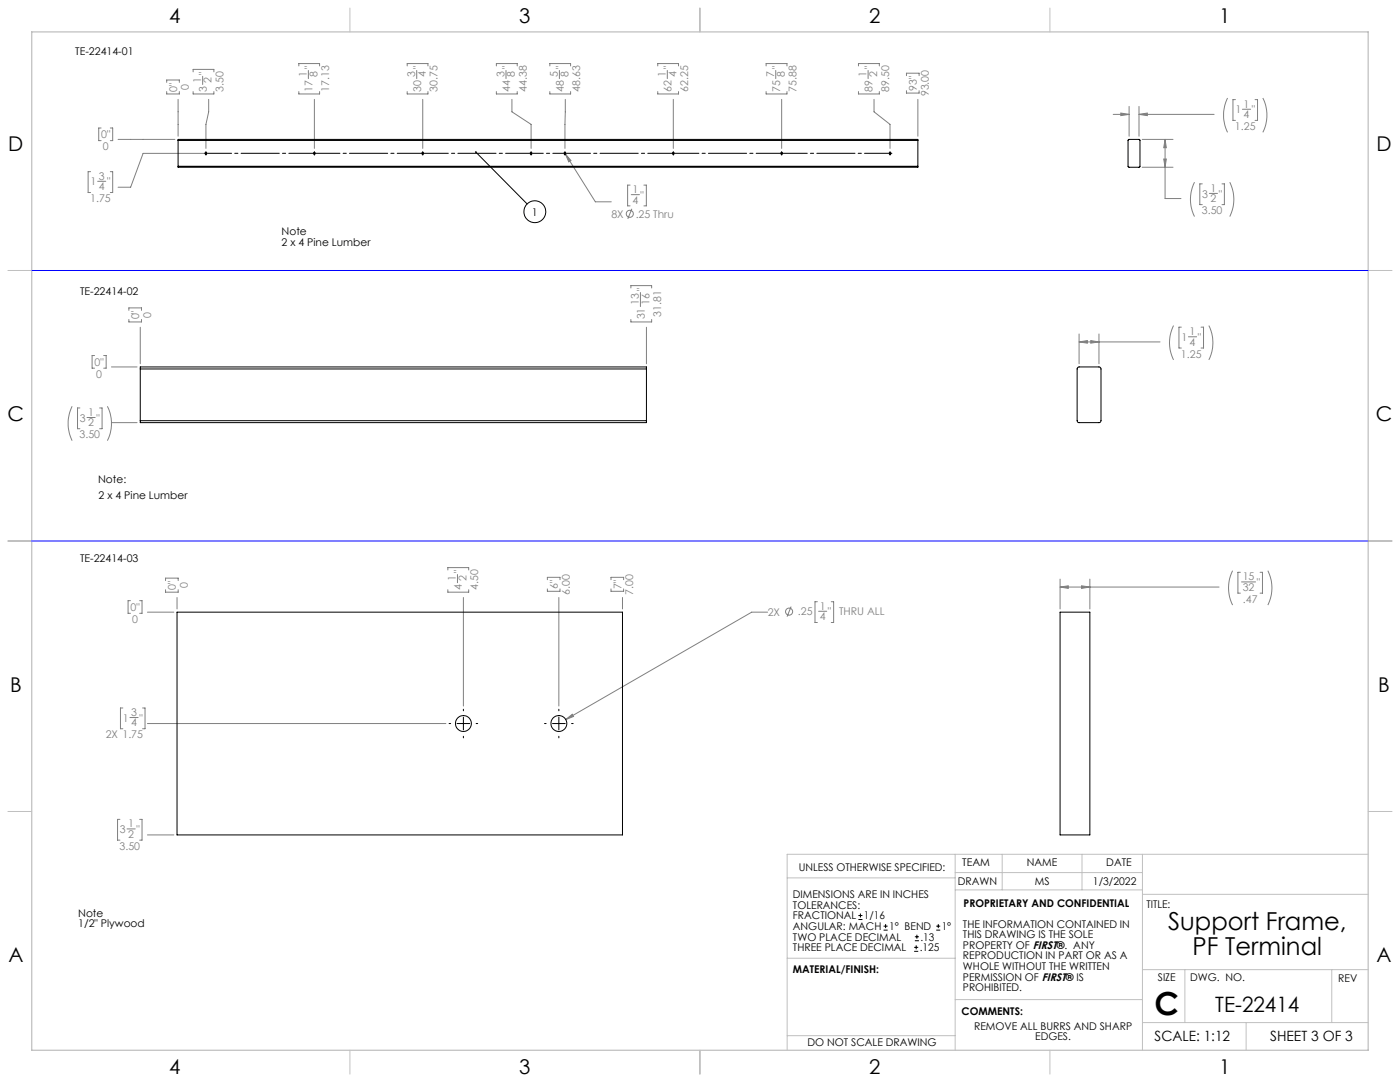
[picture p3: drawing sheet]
<svg xmlns="http://www.w3.org/2000/svg" width="559mm" height="432mm" viewBox="0 0 559 432" stroke-linecap="round" stroke-linejoin="round" font-family="sans-serif">
<g fill="none" stroke="#c0c0c0" stroke-width=".4">
<path d="M139.7 3.2v9.5M279.4 3.2v9.5M419.1 3.2v9.5M3.1 107.9h9.6M546.1 107.9h9.5M3.1 215.9h9.6M546.1 215.9h9.5M3.1 323.8h9.6M546.1 323.8h9.5M314.2 350.3h67M381.2 340.9v78.2M381.2 355.1h74.8"/>
<path d="M381.2 348.2h74.8M400 340.9v14.2M431.9 340.9v14.2M456 340.9v78.2M456 356.9h90.1M546.1 340.9h-231.9v78.2M314.2 382.4h67.2M381.2 398.9h74.8M456 387h90.1M472.9 387v21.1M531.6 387v21.1M139.7 419.1v9.6"/>
<path d="M279.4 419.1v9.6M314.2 413.3h67M419.1 419.1v9.6M456 408.1h90.1M497.4 408.1v11"/>
</g>
<path d="M12.7 12.7h533.4v406.4h-533.4z" fill="none" stroke="#c0c0c0" stroke-width=".5"/>
<g fill="none" stroke="#808080" stroke-width=".4">
<path d="M66.5 32.9v-1h5.1v1M66.5 36.5v1h5.1v-1M71.1 39.7v14.7M77.1 36.5v1h8.3v-1M77.1 28.7v-1h8.3v1M80.9 30.4v3.3M83.3 39.7v4.9l-1.1 5v9.6M119.3 36.5v1h8.3v-1M119.3 26.3v-.9h8.3v.9M123.1 28.1v3.3M125.5 39.7v19.5M162.5 36.5v1h8.3v-1"/>
<path d="M162.5 26.3v-.9h8.3v.9M166.3 28.1v3.3M168.7 39.7v19.5M198.1 36.5v1h8.3v-1M198.1 26.3v-.9h8.3v.9M202 28.1v3.3M204.3 39.7v4.9l7.7 5v9.6M219.5 36.5v1h8.3v-1M219.5 26.3v-.9h8.3v.9M223.3 28.1v3.3M225.6 39.7l-.1 19.5M262.5 36.5v1h8.3v-1"/>
<path d="M262.5 26.3v-.9h8.3v.9M266.3 28.1v3.3M268.7 39.7v19.5M305.8 36.5v1h8.3v-1M305.8 26.3v-.9h8.3v.9M309.6 28.1v3.3M312 39.7v19.5M342.7 36.5v1h8.3v-1M342.7 26.3v-.9h8.3v.9M346.5 28.1v3.3M348.9 39.7v4.9l6.3 5v9.6M361.8 30.2v-1h5.1v1"/>
<path d="M361.8 36.2v.9h5.1v-.9M366.4 39.7v14.7M490 39.1a15.5 15.5 0 0 0 0 13.7M493.1 39.8h-1v8.2h1M500.9 39.8h1v8.2h-1M504 39.1a15.2 15.2 0 0 1 0 13.7M40.4 51.1h-1v5h1M44 51.1h1v5h-1M47.1 55.6h22.7M444.3 45.6h6.4M447.4 45.1l3.3 .5-3.3 .5zM450.7 42.5v11.9"/>
<path d="M454.6 45.6l3.3-.5v1zM454.6 42.5v11.9M454.6 45.6h30M455.9 55.6h12.3M465 55.6v23.6h6.4M465 55.6l.5 3.3h-1zM495.9 43.6h3.3M36.2 68.5h-1v8.3h1M39 72.4h3.2M44 68.5h1v8.3h-1M81.7 61.2h-24.6l-5 13.5h-5M225.7 61.5l2.2 2.6-.9 .5z"/>
<path d="M225.7 61.5l11.9 19h6.4M251.5 73.9h-1v8.3h1M252 77.7h3.2M257 73.9h1v8.3h-1M455.9 66.7h12.3M464.5 63.5h1l-.5 3.2zM476.8 72.7a15.3 15.3 0 0 0 0 13.7M479.9 73.4h-1v8.3h1M482.7 77.2h3.3M487.8 73.4h.9v8.3h-.9M490.9 72.7a15.3 15.3 0 0 1 0 13.7M252.2 83.3l-1.6 4"/>
<path d="M251.8 114.9v-.9h8.3v.9M255.6 116.7v5.6M51.4 123.9v-1h5.1v1M51.4 127.5v1h5.1v-1M56 130.6v14.6M251.8 127.5v1h8.3v-1M258 130.6v14.6M430.7 136.5l3.3-.6v1zM430.7 133.3v11.9M430.7 136.5h32.3M435.4 135.9l3.2 .6-3.2 .4zM438.6 133.3v11.9"/>
<path d="M468.4 129.9a15.2 15.2 0 0 0 0 13.7M471.5 130.6h-.9v8.3h.9M474.3 134.4h3.3M479.4 130.6h1v8.3h-1M482.5 129.9a15.2 15.2 0 0 1 0 13.7M37.7 141.9h-.9v5h.9M41.4 141.9h1v5h-1M44.5 146.4h10.2M28.8 162.1a15.6 15.6 0 0 0 0 13.8M31.9 162.8h-1v8.3h1M34.7 166.6h3.3M39.8 162.8h.9v8.3h-.9"/>
<path d="M42.9 162.1a15.3 15.3 0 0 1 0 13.8M44.5 168.7h10.2M52.1 239.7h-1v5.1h1M55.7 239.7h1v5.1h-1M66.1 231.7v-1h5v1M66.1 235.3v1h5v-1M70.7 238.4v4.6M178.8 235.3v1h8.3v-1M178.8 227.5v-1h8.3v1M182.6 229.3v3.3M185 238.4v43.4M218.5 231.4v-1h5v1"/>
<path d="M218.5 235v1h5v-1M223.1 238.4v43.4M243.9 235v1h5v-1M243.9 231.4v-1h5v1M248.5 238.4v4.6M423.1 234.3l3.3-.5v1zM423.1 231.1v11.9M423.1 234.3h63.5M431.7 233.8l3.3 .5-3.3 .5zM435 231.1v11.9M492 227.8a15.3 15.3 0 0 0 0 13.7M495.1 228.4h-1v8.3h1"/>
<path d="M495.5 232.2h5.7M503 228.4h.9v8.3h-.9M506.1 227.8a15.3 15.3 0 0 1 0 13.7M58.8 244.3h10.6M306.4 244.3h-6.4l-74.2 42.9M315.8 242.1l-1.7 4M326.2 240.1h-.9v8.3h.9M326.7 243.9h3.3M331.8 240.1h.9v8.3h-.9M49 282.5h-.9v8.3h.9M51.9 286.3h3.2M56.9 282.5h1v8.3h-1"/>
<path d="M58.8 288.7h119.2M225.8 287.2l2.6-2.2 .5 .9zM47.9 327h-1v8.3h1M50.7 330.8h3.3M55.7 327h1v8.3h-1M58.8 333.2h10.6"/>
<circle cx="251.4" cy="85.3" r="1.42"/>
<circle cx="315" cy="244.1" r="1.41"/>
</g>
<g fill="none" stroke="#000" stroke-width=".4">
<path d="M81.5 61.2h.1M81.9 61.2h.6M82.2 60.5v.1M82.2 60.9v.6M82.2 61.8v.1M125.2 61.2h.6M125.5 60.5v.1M125.5 60.9v.6M125.5 61.8v.1M168.4 61.2h.7M168.7 60.5v.1M168.7 60.9v.6"/>
<path d="M168.7 61.8v.1M189.9 60.7l20.5 20.7M211.7 61.2h.6M212 60.5v.1M212 60.9v.6M212 61.8v.1M225.2 61.2h.6M225.5 60.5v.1M225.5 60.9v.6M225.5 61.8v.1M268.4 61.2h.7M268.7 60.5v.1"/>
<path d="M268.7 60.9v.6M268.7 61.8v.1M311.7 61.2h.6M312 60.5v.1M312 60.9v.6M312 61.8v.1M354.9 61.2h.7M355.2 60.5v.1M355.2 60.9v.6M355.2 61.8v.1M355.9 61.2h.1M179.2 288.7h.7"/>
<path d="M182.4 288.7h5.1M185 283v.7M185 286.2v5.1M185 293.8v.7M190 288.7h.7M217.3 288.7h.7M220.5 288.7h5.1M223.1 283v.7M223.1 286.2v5.1M223.1 293.8v.7M228.1 288.7h.7"/>
<circle cx="213.5" cy="84.5" r="4.4"/>
</g>
<path d="M124.9 61.2h-42M168.1 61.2h-42M211.4 61.2h-42M268.1 61.2h-42M311.4 61.2h-42M354.6 61.2h-41.9" fill="none" stroke="#000" stroke-width=".4" stroke-dasharray="15.2 1.3 1.3 1.3" stroke-dashoffset="5.7"/>
<path d="M224.9 61.2h-12.3" fill="none" stroke="#000" stroke-width=".4" stroke-dasharray="15.2 1.3 1.3 1.3" stroke-dashoffset="11"/>
<path d="M12.7 107.9h533.4M12.7 215.9h533.4" fill="none" stroke="#00f" stroke-width=".4"/>
<path d="M189.7 60.5a.34 .34 0 0 1 .6 0 .34 .34 0 0 1-.3 .5 .34 .34 0 0 1-.3-.5l.2 .2z" fill="#000"/>
<path d="M225.7 61.5l1.3 3.1 .9-.5zM447.4 45.1l3.3 .5-3.3 .5zM454.6 45.6l3.3-.5v1zM465 55.6l.5 3.3h-1zM464.5 63.5h1l-.5 3.2zM430.7 136.5l3.3-.6v1zM435.4 135.9l3.2 .6-3.2 .4zM225.8 287.2l3.1-1.3-.5-.9zM423.1 234.3l3.3-.5v1zM431.7 233.8l3.3 .5-3.3 .5z" fill="#808080"/>
<g fill="none" stroke="#000" stroke-width=".4">
<path d="M71.1 56.1v-.5h295.3v.5M71.1 56.1h295.3M71.1 56.1v10.3M366.4 56.1v10.3M450.3 55.8l4.4-.2 .3 .3v10.6l-.3 .2h-4.1l-.3-.2zM71.1 66.4v.3h295.3v-.3M71.1 66.4h295.3M56 147.2v-.8h202v.8M56 147.2h202M56 147.2v20.7M258 147.2v20.7M430.1 146.7l.6-.3h7.9l.8 .5 .1 21-.5 .7-8.4 .1-.7-.7v-20.9z"/>
<path d="M56 167.9v.8h202v-.8M56 167.9h202M70.7 244.3h177.8v88.9h-177.8zM423.1 244.3h11.9v88.9h-11.9zM342.6 367h1.6M342.6 365.4h1.6M343.4 364.6v1.5M352.7 371.2h1.6M352.7 369.6h1.6M353.5 368.8v1.6M364.9 379.7h1.6M364.9 378.1h1.6"/>
<path d="M365.2 375.4h1.6M365.2 373.8h1.6M365.7 377.3v1.5M366 373v1.6M373.7 371.2h1.6M373.7 369.6h1.6M374.5 368.8v1.6"/>
<circle cx="82.2" cy="61.2" r=".39"/>
<circle cx="125.5" cy="61.2" r=".39"/>
<circle cx="168.7" cy="61.2" r=".4"/>
<circle cx="212" cy="61.2" r=".4"/>
<circle cx="225.5" cy="61.2" r=".39"/>
<circle cx="268.7" cy="61.2" r=".4"/>
<circle cx="312" cy="61.2" r=".4"/>
<circle cx="355.3" cy="61.2" r=".39"/>
<circle cx="185" cy="288.7" r="3.2"/>
<circle cx="223.1" cy="288.7" r="3.2"/>
</g>
<text font-size="12.7" x="460.9" y="405.2">C</text>
<g font-size="9.9">
<text x="466.2" y="371.2">Support Frame,</text>
<text x="476" y="381.1">PF Terminal</text>
</g>
<text font-size="8.5" x="485.1" y="404">TE-22414</text>
<g font-size="8.1">
<text x="67.6" y="9.3">4</text>
<text x="207.3" y="9.3">3</text>
<text x="347" y="9.3">2</text>
<text x="486.7" y="9.3">1</text>
<text x="3.3" y="60.1">D</text>
<text x="549.4" y="60.1">D</text>
<text x="3" y="168">C</text>
<text x="549.1" y="168">C</text>
<text x="4" y="276">B</text>
<text x="550.1" y="276">B</text>
<text x="3.3" y="383.9">A</text>
<text x="549.4" y="383.9">A</text>
<text x="67.6" y="428.4">4</text>
<text x="207.3" y="428.4">3</text>
<text x="347" y="428.4">2</text>
<text x="486.7" y="428.4">1</text>
</g>
<g font-size="5.6">
<text x="460.9" y="415.2">SCALE: 1:12</text>
<text x="507" y="415.2">SHEET 3 OF 3</text>
</g>
<g font-size="4.2">
<text x="30" y="21.9">TE-22414-01</text>
<text x="212.3" y="86">1</text>
<text x="112.4" y="93.8">Note</text>
<text x="112.4" y="98">2 x 4 Pine Lumber</text>
<text x="31.9" y="117.9">TE-22414-02</text>
<text x="39.2" y="192.9">Note:</text>
<text x="39.4" y="199.2">2 x 4 Pine Lumber</text>
<text x="31.9" y="224.5">TE-22414-03</text>
<text x="318.8" y="347.7">UNLESS OTHERWISE SPECIFIED:</text>
<text x="384.1" y="345.5">TEAM</text>
<text x="409.9" y="345.7">NAME</text>
<text x="441.6" y="345.7">DATE</text>
<text x="382.3" y="353.3">DRAWN</text>
<text x="413" y="353.3">MS</text>
<text x="436.3" y="353.3">1/3/2022</text>
<text x="316.5" y="358.5">DIMENSIONS ARE IN INCHES</text>
<text x="31.2" y="365.9">Note</text>
<text x="316.5" y="362.7">TOLERANCES:</text>
<text x="384.6" y="361.9">PROPRIETARY AND CONFIDENTIAL</text>
<text x="457.6" y="362.3">TITLE:</text>
<text x="31.2" y="370.1">1/2&quot; Plywood</text>
<text x="316.5" y="371.2">ANGULAR: MACH</text>
<text x="316.5" y="366.9">FRACTIONAL</text>
<text x="344.8" y="366.9">1/16</text>
<text x="354.9" y="371.2">1° BEND</text>
<text x="375.9" y="371.2">1°</text>
<text x="384.4" y="370.2">THE INFORMATION CONTAINED IN</text>
<text x="316.5" y="375.4">TWO PLACE DECIMAL</text>
<text x="367.4" y="375.4">.13</text>
<text x="384.4" y="374.4">THIS DRAWING IS THE SOLE</text>
<text x="316.5" y="379.6">THREE PLACE DECIMAL</text>
<text x="367.1" y="379.6">.125</text>
<text x="384.4" y="378.6">PROPERTY OF FIRST®. ANY</text>
<text x="384.4" y="382.9">REPRODUCTION IN PART OR AS A</text>
<text x="316.5" y="388.4">MATERIAL/FINISH:</text>
<text x="384.4" y="387.1">WHOLE WITHOUT THE WRITTEN</text>
<text x="384.4" y="391.3">PERMISSION OF FIRST® IS</text>
<text x="384.4" y="395.6">PROHIBITED.</text>
<text x="462.2" y="391.3">SIZE</text>
<text x="475.1" y="391.3">DWG. NO.</text>
<text x="534.1" y="391.8">REV</text>
<text x="383.8" y="405.1">COMMENTS:</text>
<text x="388.8" y="410.9">REMOVE ALL BURRS AND SHARP</text>
<text x="322.3" y="417.6">DO NOT SCALE DRAWING</text>
<text x="413.2" y="415.2">EDGES.</text>
</g>
<g font-size="4.2" fill="#808080">
<text x="82.6" y="30" transform="rotate(-90 82.6 30)">&quot;</text>
<text x="124.8" y="27.6" transform="rotate(-90 124.8 27.6)">&quot;</text>
<text x="168.1" y="27.6" transform="rotate(-90 168.1 27.6)">&quot;</text>
<text x="203.7" y="27.6" transform="rotate(-90 203.7 27.6)">&quot;</text>
<text x="225" y="27.6" transform="rotate(-90 225 27.6)">&quot;</text>
<text x="268.1" y="27.6" transform="rotate(-90 268.1 27.6)">&quot;</text>
<text x="311.3" y="27.6" transform="rotate(-90 311.3 27.6)">&quot;</text>
<text x="348.2" y="27.6" transform="rotate(-90 348.2 27.6)">&quot;</text>
<text x="75.4" y="35.9" transform="rotate(-90 75.4 35.9)">0</text>
<text x="80.3" y="33.2" transform="rotate(-90 80.3 33.2)">1</text>
<text x="84.5" y="33.2" transform="rotate(-90 84.5 33.2)">2</text>
<text x="122.5" y="30.9" transform="rotate(-90 122.5 30.9)">1</text>
<text x="126.7" y="30.9" transform="rotate(-90 126.7 30.9)">8</text>
<text x="165.7" y="30.9" transform="rotate(-90 165.7 30.9)">3</text>
<text x="169.9" y="30.9" transform="rotate(-90 169.9 30.9)">4</text>
<text x="201.3" y="30.9" transform="rotate(-90 201.3 30.9)">3</text>
<text x="205.5" y="30.9" transform="rotate(-90 205.5 30.9)">8</text>
<text x="222.7" y="30.9" transform="rotate(-90 222.7 30.9)">5</text>
<text x="226.9" y="30.9" transform="rotate(-90 226.9 30.9)">8</text>
<text x="265.8" y="30.9" transform="rotate(-90 265.8 30.9)">1</text>
<text x="270" y="30.9" transform="rotate(-90 270 30.9)">4</text>
<text x="309" y="30.9" transform="rotate(-90 309 30.9)">7</text>
<text x="313.2" y="30.9" transform="rotate(-90 313.2 30.9)">8</text>
<text x="345.9" y="30.9" transform="rotate(-90 345.9 30.9)">1</text>
<text x="350.1" y="30.9" transform="rotate(-90 350.1 30.9)">2</text>
<text x="70.7" y="36.5" transform="rotate(-90 70.7 36.5)">0&quot;</text>
<text x="82.6" y="36.5" transform="rotate(-90 82.6 36.5)">3</text>
<text x="89.2" y="36.7" transform="rotate(-90 89.2 36.7)">3.50</text>
<text x="124.8" y="36.5" transform="rotate(-90 124.8 36.5)">17</text>
<text x="131.4" y="36.7" transform="rotate(-90 131.4 36.7)">17.13</text>
<text x="168.1" y="36.5" transform="rotate(-90 168.1 36.5)">30</text>
<text x="174.7" y="36.7" transform="rotate(-90 174.7 36.7)">30.75</text>
<text x="203.7" y="36.5" transform="rotate(-90 203.7 36.5)">44</text>
<text x="210.3" y="36.7" transform="rotate(-90 210.3 36.7)">44.38</text>
<text x="225" y="36.5" transform="rotate(-90 225 36.5)">48</text>
<text x="231.6" y="36.7" transform="rotate(-90 231.6 36.7)">48.63</text>
<text x="268.1" y="36.5" transform="rotate(-90 268.1 36.5)">62</text>
<text x="274.7" y="36.7" transform="rotate(-90 274.7 36.7)">62.25</text>
<text x="311.3" y="36.5" transform="rotate(-90 311.3 36.5)">75</text>
<text x="318" y="36.7" transform="rotate(-90 318 36.7)">75.88</text>
<text x="348.2" y="36.5" transform="rotate(-90 348.2 36.5)">89</text>
<text x="354.8" y="36.7" transform="rotate(-90 354.8 36.7)">89.50</text>
<text x="365.9" y="36.2" transform="rotate(-90 365.9 36.2)">93&quot;</text>
<text x="370.7" y="38.5" transform="rotate(-90 370.7 38.5)">93.00</text>
<text x="493.1" y="45.2">1</text>
<text x="496.4" y="42.9">1</text>
<text x="496.4" y="47.1">4</text>
<text x="499.7" y="45.2">&quot;</text>
<text x="492.9" y="51.9">1.25</text>
<text x="40.4" y="55.2">0&quot;</text>
<text x="41" y="59.9">0</text>
<text x="39.5" y="71.7">3</text>
<text x="36.2" y="74">1</text>
<text x="39.5" y="75.9">4</text>
<text x="42.7" y="74">&quot;</text>
<text x="252.4" y="77">1</text>
<text x="483.2" y="76.5">1</text>
<text x="36" y="80.6">1.75</text>
<text x="252.4" y="81.2">4</text>
<text x="255.7" y="79.3">&quot;</text>
<text x="479.9" y="78.9">3</text>
<text x="483.2" y="80.7">2</text>
<text x="486.5" y="78.9">&quot;</text>
<text x="244" y="86.9">8X</text>
<text x="253.7" y="86.9">.25 Thru</text>
<text x="479.7" y="85.5">3.50</text>
<text x="257.3" y="116.2" transform="rotate(-90 257.3 116.2)">&quot;</text>
<text x="255" y="121.9" transform="rotate(-90 255 121.9)">13</text>
<text x="259.2" y="121.9" transform="rotate(-90 259.2 121.9)">16</text>
<text x="55.6" y="127.5" transform="rotate(-90 55.6 127.5)">0&quot;</text>
<text x="60.3" y="126.8" transform="rotate(-90 60.3 126.8)">0</text>
<text x="257.3" y="127.5" transform="rotate(-90 257.3 127.5)">31</text>
<text x="264" y="126.5" transform="rotate(-90 264 126.5)">31.81</text>
<text x="471.6" y="136.1">1</text>
<text x="474.8" y="133.7">1</text>
<text x="474.8" y="137.9">4</text>
<text x="478.1" y="136.1">&quot;</text>
<text x="471.4" y="142.7">1.25</text>
<text x="37.7" y="146">0&quot;</text>
<text x="38.4" y="150.7">0</text>
<text x="35.2" y="166">1</text>
<text x="31.9" y="168.3">3</text>
<text x="35.2" y="170.2">2</text>
<text x="38.5" y="168.3">&quot;</text>
<text x="31.8" y="174.9">3.50</text>
<text x="182" y="232.1" transform="rotate(-90 182 232.1)">1</text>
<text x="184.3" y="228.8" transform="rotate(-90 184.3 228.8)">&quot;</text>
<text x="186.2" y="232.1" transform="rotate(-90 186.2 232.1)">2</text>
<text x="496" y="231.6">15</text>
<text x="501.7" y="233.9">&quot;</text>
<text x="70.2" y="235.3" transform="rotate(-90 70.2 235.3)">0&quot;</text>
<text x="75" y="234.7" transform="rotate(-90 75 234.7)">0</text>
<text x="184.3" y="235.3" transform="rotate(-90 184.3 235.3)">4</text>
<text x="190.9" y="235.5" transform="rotate(-90 190.9 235.5)">4.50</text>
<text x="222.6" y="235" transform="rotate(-90 222.6 235)">6&quot;</text>
<text x="227.4" y="237.3" transform="rotate(-90 227.4 237.3)">6.00</text>
<text x="248" y="235" transform="rotate(-90 248 235)">7&quot;</text>
<text x="252.8" y="237.3" transform="rotate(-90 252.8 237.3)">7.00</text>
<text x="496" y="235.8">32</text>
<text x="52.1" y="243.8">0&quot;</text>
<text x="306.4" y="245.6">2X</text>
<text x="318.5" y="245.6">.25</text>
<text x="327.2" y="243.3">1</text>
<text x="330.5" y="245.6">&quot;</text>
<text x="334.9" y="245.6">THRU ALL</text>
<text x="496.1" y="240.5">.47</text>
<text x="52.8" y="248.6">0</text>
<text x="327.2" y="247.5">4</text>
<text x="52.3" y="285.7">3</text>
<text x="49.1" y="288">1</text>
<text x="52.3" y="289.9">4</text>
<text x="55.6" y="288">&quot;</text>
<text x="42.2" y="294.6">2X 1.75</text>
<text x="47.9" y="332.5">3</text>
<text x="51.2" y="330.2">1</text>
<text x="51.2" y="334.4">2</text>
<text x="54.4" y="332.5">&quot;</text>
<text x="47.7" y="339.1">3.50</text>
</g>
</svg>
